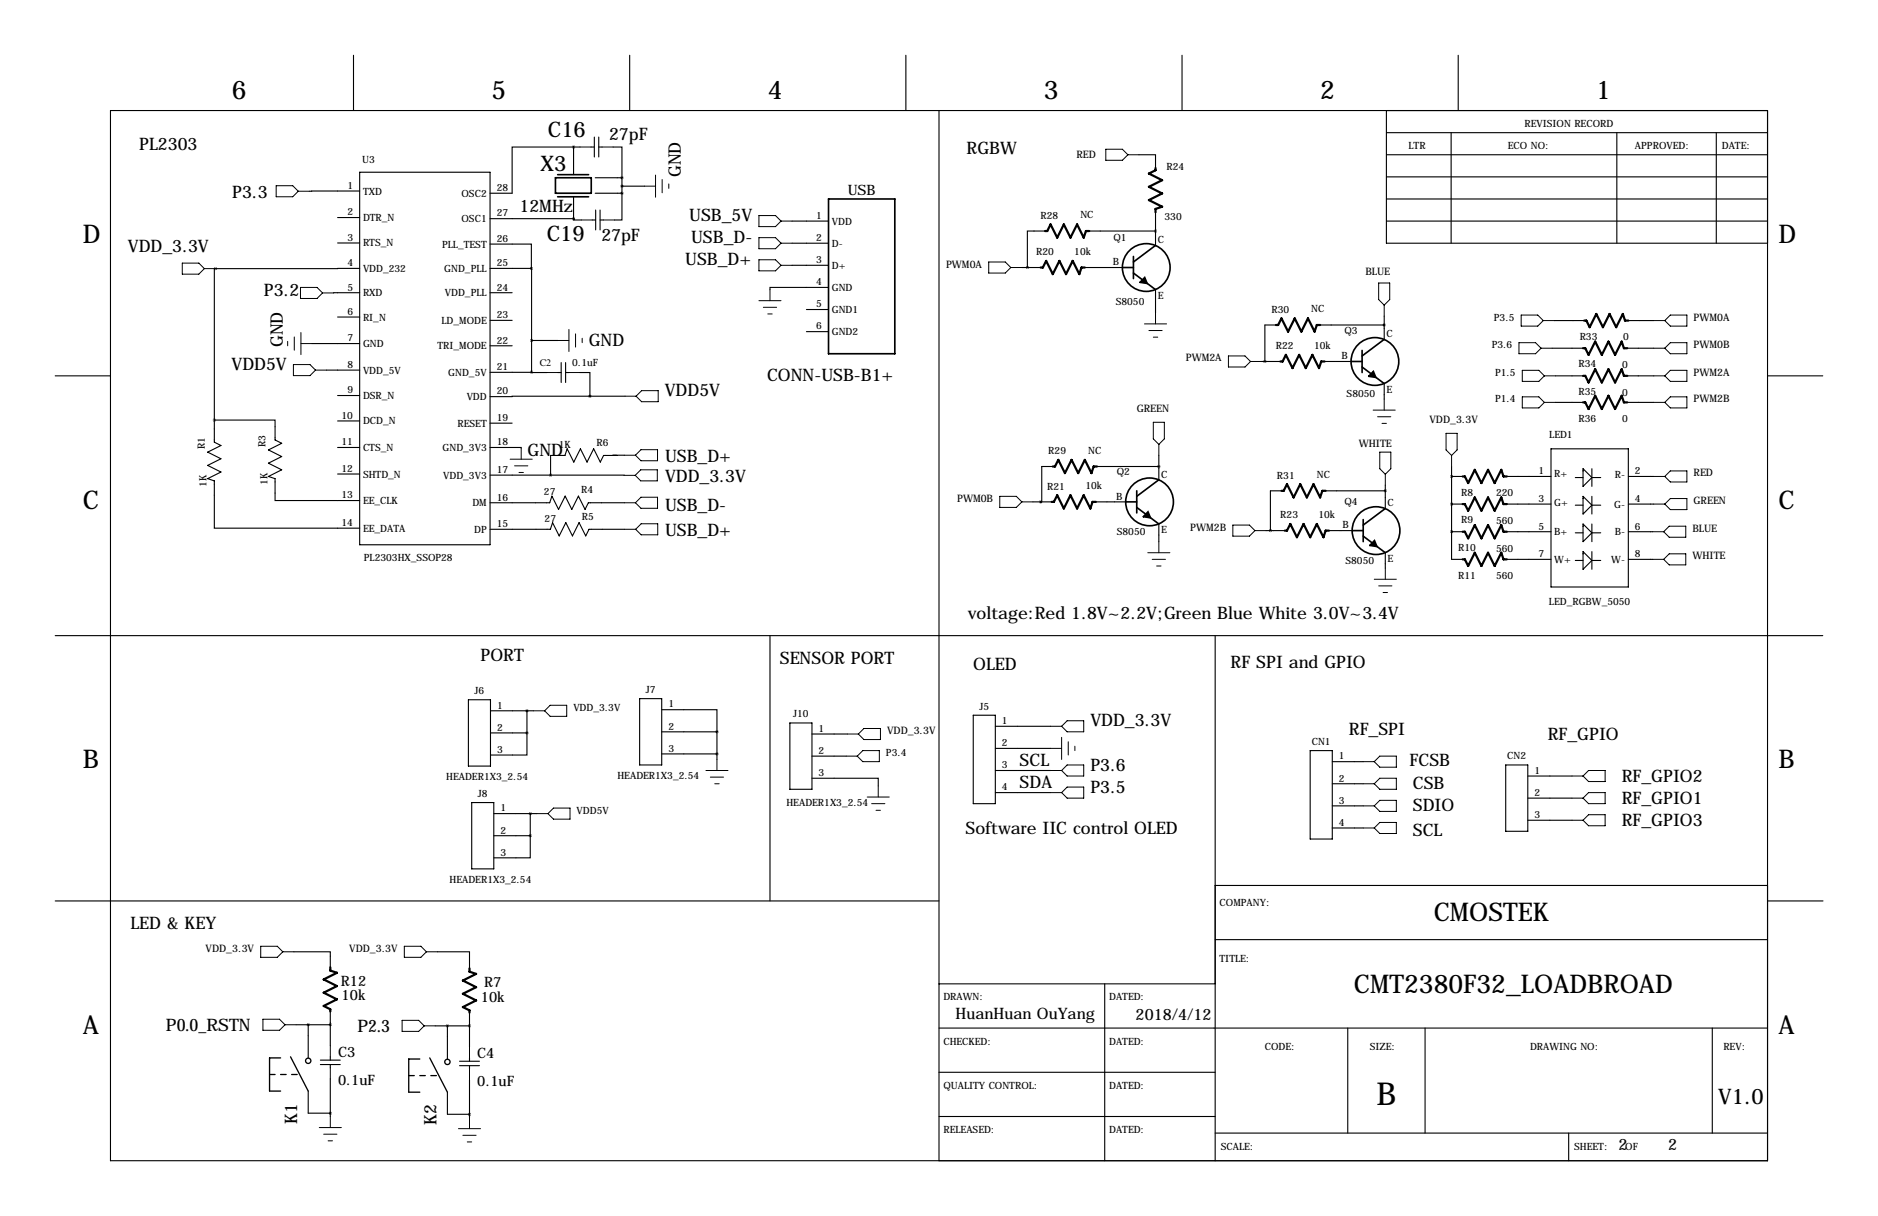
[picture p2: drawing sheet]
<svg xmlns="http://www.w3.org/2000/svg" width="432mm" height="279mm" viewBox="0 0 432 279" stroke-linecap="round" stroke-linejoin="round" font-family="sans-serif">
<g fill="none" stroke="#000" stroke-width=".25">
<path d="M81.3 12.7v12.7M144.8 12.7v12.7M208.3 12.7v12.7M271.8 12.7v12.7M335.3 12.7v12.7M25.4 25.4h381v241.3h-381zM82.7 39.6h30v85.6h-30zM131.9 33.8h-14.1v10.6h-5.1M131.9 33.8v6.3M131.9 33.8h1.4M135.9 33.8h.8M136.7 31.5v4.6"/>
<path d="M137.7 33.8h.7M137.7 31.5v4.6M141 33.8h2v7M215.9 25.4v241.3M261.9 35.6h3.8v3M318.8 30.5h87.6M318.8 35.6h87.6M318.8 25.4v30.5h87.6M333.7 30.5v25.4M371.8 30.5v25.4M394.6 30.5v25.4M77.6 50h5.1"/>
<path d="M77.6 55.8h5.1M82.7 43.9h-11.6M112.7 56.1h9.5v5.6M112.7 50.2l19.2 .1M131.9 50.3h.1M131.9 50.3v.2h1.8M131.9 45.2v5.1M136.2 50.5h.8M136.9 44.4h6.1M136.9 40.8h6.1M137 48.3v4.5M138 50.5h.7"/>
<path d="M138 48.3v4.5M143 44.4v6.1h-1.7M143 42.8h5.2M143 40.8v3.6M182.1 50.8h8.4M182.1 55.9h8.4M240.3 53.1h-4.1v8.4M250.4 53.1h15.3M265.7 53.1v3.3M265.7 48.8v4.3M318.8 45.7h87.6M318.8 50.8h87.6"/>
<path d="M318.8 40.6h87.6M49.5 61.7h.1M49.5 61.7h-.2v34.8M71.7 78.9h11M77.6 72.8h5.1M82.7 67.3h-6M82.7 61.7h-33.2M112.7 61.7h9.5M112.7 67.3h5.1M112.7 79.5h5.1M112.7 73.6h5.1M122.2 61.7v16.5"/>
<path d="M122.2 78.2h6.1M122.2 78.2v7.3M182.1 61h8.4M185.4 71.1h5.1M185.4 76.2h5.1M190.5 66h-13.5v.5M234.9 61.5h1.3M236.2 61.5h3.1M249.4 61.5h8.7M265.7 66.5v5.4M293.4 74.7h-2.6v8.4M303.5 74.7h14.8"/>
<path d="M318.3 74.7v3.3M318.3 72.6v2.1M357.4 73.7h6.8M374.4 73.7h5.8M12.7 86.4h12.7M49.3 96.5h13.9v4.6l1.6 .8-3.1 1.5 3.1 1.5-3.1 1.5 3.1 1.5-3.1 1.6 1.5 .5v5h19.5M49.3 96.5v5.1l1.5 .8-3 1.5 3 1.5-3 1.5 3 1.6-3 1.5 1.5 .5v10.9h33.4M75.1 85h7.6M77.6 90.9h5.1M77.6 96.7h5.1M112.7 97.2h5.1M122.2 85.5h-9.5"/>
<path d="M122.2 85.5l3.5 .1M128.3 85.6h.7M129 83.3v4.6M130 85.6h.8M130 83.3v4.6M133.3 85.6h2.3v5.4M135.6 91l-22.9 .1M135.6 91h8.1M290.1 83.1h.7M290.8 83.1h3.6M304.5 83.1h6.1M318.3 88.1v3.6"/>
<path d="M356.9 80h7.1M357.6 86.4h6.4M357.6 92.5h6.4M374.1 86.4h6.1M374.1 80h6.1M374.1 92.5h6.1M406.4 86.4h12.7M77.6 102.8h5.1M77.6 108.9h5.1M112.7 102.8h7.1v.2M112.7 115.5h13.7l.5-1.5 1.5 3 1.5-3 1.6 3 1.5-3 1.5 3 .8-1.5h8.3M112.7 109.2h13.9"/>
<path d="M126.6 109.2h16.9M143.6 104.6h-4.8l-.8 1.6-1.5-3.1-1.5 3.1-1.5-3.1-1.6 3.1-1.5-3.1-.5 1.5h-3.3v4.6M237.5 115.3h4.3M239.3 115.3h.1M242.1 107.2h-2.6v8.1h-.2M252 115.3h6.8M252.2 107.2h14.2M266.4 107.2v3M266.4 104.6v2.6M294.6 112.8h-2.5v9.1M304.8 112.8h13.7M318.5 112.8v4"/>
<path d="M318.5 111.5v1.3M333.8 115.8h.1M333.8 109.5h.1M333.8 109.5h2.5M333.8 115.8h2.5M333.8 107.2v21.3h2.5M346.5 109.5h10.1M346.5 115.8h10.1M356.6 103.1h17.8v31.8h-17.8zM362.2 109.7h1.8M362.2 116.1h1.8M364 107.7l2 2-2 2.1z"/>
<path d="M364 114l2 2.1-2 2zM366 107.7v4.1M366 114v4.1M366 109.7h2M366 116.1h2M374.4 109.5h5.8M374.4 115.8h5.8M112.7 121.6h13.8l.6-1.5 1.5 3 1.5-3 1.5 3 1.5-3 1.6 3 .7-1.5h8.2M266.4 120.4v4.1M291.1 121.9h1M292.1 121.9h3.3M305.6 121.9h5.3"/>
<path d="M318.5 127v3.6M333.8 122.2h.1M333.8 122.2h2.5M346.5 122.2h10.1M346.5 128.5h10.1M362.2 122.4h1.8M362.2 128.8h1.8M364 120.4l2 2-2 2.1zM364 126.7l2 2.1-2 2zM366 120.4v4.1M366 126.7v4.1M366 122.4h2"/>
<path d="M366 128.8h2M374.4 122.2h5.6M374.4 128.5h5.6M12.7 146h406.4M177 146v61M279.4 146v120.7M107.7 160.8h5.1v15.2h-5.1zM112.8 163.3h9.9M112.8 168.4h8.4M121.2 168.4v5.1h-8.4M121.2 163.3v5.1M147.1 160.5h5v15.3h-5z"/>
<path d="M152.1 163.1h12.7v5M152.1 168.1h12.7M152.1 173.2h12.7M164.8 168.1v6.4M181.6 166.1h5.1v15.3h-5.1zM186.7 178.8h15.2v1.8M186.7 168.7h8.1M186.7 173.7h7.9M223.8 164.3h5.1v20.4h-5.1zM228.9 166.9h12.7M228.9 172h12.7M228.9 177h12.7"/>
<path d="M301.2 172.5h5.1v20.3h-5.1zM306.3 175h7.1M346.2 175.8h5.1v15.2h-5.1zM351.3 178.3h10.1M108.5 184.4h5v15.2h-5zM113.5 186.9h9.9M113.5 192h8.4M121.9 192v5.1h-8.4M121.9 186.9v5.1M228.9 182.1h12.7M306.3 180.1h7.1M306.3 185.2h7.1"/>
<path d="M306.3 190.2h7.1M351.3 183.4h10.1M351.3 188.5h10.1M12.7 207h203.2M67.6 218.7h8.3v3.5M100.6 218.7h7.3v3.8M279.4 215.9h127M279.4 203.5h127M406.5 207h12.7M68.1 235.5h7.8M70.9 235.5v7.6M75.9 232.4v7.9"/>
<path d="M100.1 235.7h7.8M102.9 235.7v7.6M107.9 232.7v7.8M215.9 236.2h190.5M215.9 226.1h63.5M254 226.1v40.6M309.9 236.2v24.1M327.7 236.2v24.1M393.7 236.2v24.1M70.9 250.7v5.1h5M73.7 244.6h4.5M73.7 243.6h4.5"/>
<path d="M75.9 242.8v.8M75.9 244.6v.8M75.9 247.9v8.6M102.9 251v5h5M105.7 244.9h4.5M105.7 243.8h4.5M107.9 243.1v.7M107.9 244.9v.7M107.9 248.2v8.6M215.9 246.4h63.5M215.9 256.5h63.5M279.4 260.3h127"/>
<path d="M360.7 260.3v6.4"/>
</g>
<g fill="none" stroke="#000" stroke-width=".38">
<path d="M127.7 40.8h8.2v3.6h-8.2zM128.2 40.1h7.1M128.2 45.2h7.1M190.5 45.7h15.2v35.6h-15.2zM260.6 58.9v5.1M265.7 56.4l-5.1 3.8M258.1 61.5h2.5M260.6 62.7l5.1 3.8M318.3 78l-5.1 3.8M310.6 83.1h2.6M313.2 80.5v5.1M313.2 84.3l5.1 3.8"/>
<path d="M258.8 115.3h2.6M261.4 112.8v5.1M261.4 116.6l5 3.8M266.4 110.2l-5 3.8M313.4 119.4v5.1M318.5 116.8l-5.1 3.9M310.9 121.9h2.5M313.4 123.2l5.1 3.8"/>
<circle cx="263.6" cy="61.5" r="5.5"/>
<circle cx="316.1" cy="83.1" r="5.5"/>
<circle cx="264.3" cy="115.3" r="5.5"/>
<circle cx="316.4" cy="121.9" r="5.5"/>
</g>
<g fill="none" stroke="#000" stroke-width=".23">
<path d="M133.3 33.8h2.6M138.4 33.8h2.6M254.3 34.3h3.8l1.2 1.3-1.2 1.2h-3.8zM259.3 35.6h2.6M63.5 42.7h3.8l1.3 1.2-1.3 1.3h-3.8zM68.6 43.9h2.5M133.7 50.5h2.5M138.7 50.5h2.6M148.2 42.8h2.5M150.7 40.2v5.1M152.2 41.2v3.1M153.8 42.3v1"/>
<path d="M174.5 49.5h3.8l1.3 1.3-1.3 1.3h-3.8zM174.5 54.6h3.8l1.3 1.3-1.3 1.3h-3.8zM174.5 59.7h3.8l1.3 1.3-1.3 1.2h-3.8zM179.6 50.8h2.5M179.6 55.9h2.5M41.9 60.5h3.8l1.3 1.2-1.3 1.3h-3.8zM47 61.7h2.5M66.1 78.4v1.1M67.7 77.4v3.1M69.1 66h3.8l1.3 1.3-1.3 1.3h-3.8zM69.2 78.9h2.5M69.2 76.4v5.1"/>
<path d="M74.2 67.3h2.5M128.3 78.2h2.5M130.8 75.7v5.1M132.3 76.7v3.1M133.9 77.7v1M174.5 69.1h5.1M175.5 70.6h3.1M176.5 72.1h1M177 66.5v2.6M179.6 61h2.5M227.3 60.2h3.8l1.3 1.3-1.3 1.2h-3.8zM232.4 61.5h2.5"/>
<path d="M263.1 74.4h5.1M264.2 75.9h3M265.2 77.5h1M265.7 71.9v2.5M317 65h2.5v3.8l-1.2 1.3-1.3-1.3zM318.3 70.1v2.5M349.2 78.7h3.9l1.2 1.3-1.2 1.3h-3.9zM349.8 72.4h3.8l1.2 1.3-1.2 1.2h-3.8zM354.8 73.7h2.6M380.2 73.7h2.6M384 72.4h3.9v2.5h-3.9l-1.2-1.2zM384 78.7h3.9v2.6h-3.9l-1.2-1.3z"/>
<path d="M67.5 83.8h3.8l1.2 1.2-1.2 1.3h-3.8zM72.5 85h2.6M125.7 85.6h2.6M130.8 85.6h2.5M143.7 91h2.6M146.3 91l1.2-1.2h3.8v2.5h-3.8zM265.2 97h2.5v3.8l-1.3 1.3-1.2-1.3zM282.4 81.8h3.9l1.2 1.3-1.2 1.2h-3.9zM287.5 83.1h2.6M315.7 94.2h5.1M316.7 95.8h3.1M317.8 97.3h1"/>
<path d="M318.3 91.7v2.5M332.5 99.6h2.5v3.8l-1.2 1.2-1.3-1.2zM350 85.1h3.8l1.3 1.3-1.3 1.2h-3.8zM350 91.2h3.8l1.3 1.3-1.3 1.2h-3.8zM354.3 80h2.6M355.1 86.4h2.5M355.1 92.5h2.5M380.2 86.4h2.6M380.2 80h2.6M380.2 92.5h2.6M384 85.1h3.9v2.5h-3.9l-1.2-1.2zM384 91.2h3.9v2.5h-3.9l-1.2-1.2z"/>
<path d="M117.3 105.5h5.1M118.3 107h3.1M119.3 108.6h1M119.8 103v2.5M143.5 109.2h2.5M143.6 115.5h2.5M143.6 104.6h2.5M147.3 107.9h3.8v2.6h-3.8l-1.3-1.3zM147.4 114.2h3.8v2.6h-3.8l-1.3-1.3zM147.4 103.3h3.8v2.6h-3.8l-1.3-1.3zM229.9 114h3.8l1.2 1.3-1.2 1.3h-3.8zM234.9 115.3h2.6"/>
<path d="M266.4 102.1v2.5M317.2 103.9h2.6v3.8l-1.3 1.3-1.3-1.3zM318.5 109v2.5M333.8 104.6v2.6M380.2 109.5h2.6M380.2 115.8h2.6M384 108.2h3.9v2.5h-3.9l-1.2-1.2zM384 114.6h3.9v2.5h-3.9l-1.2-1.3zM143.6 121.6h2.6M147.4 120.3h3.8v2.6h-3.8l-1.2-1.3zM263.9 127h5.1M264.9 128.5h3.1"/>
<path d="M265.9 130h1.1M266.4 124.5v2.5M283.5 120.7h3.8l1.2 1.2-1.2 1.3h-3.8zM288.5 121.9h2.6M316 133.1h5.1M317 134.6h3M318 136.1h1M318.5 130.6v2.5M380 122.2h2.5M380 128.5h2.5M382.5 122.2l1.3-1.3h3.8v2.5h-3.8zM382.5 128.5l1.3-1.2h3.8v2.5h-3.8z"/>
<path d="M122.7 163.3h2.5M126.5 162.1h3.8v2.5h-3.8l-1.3-1.3zM162.3 177h5.1M163.3 178.6h3.1M164.8 174.5v2.5M194.6 173.7h2.5M194.8 168.7h2.6M197.1 173.7l1.3-1.2h3.8v2.5h-3.8zM198.6 167.4h3.8v2.5h-3.8l-1.2-1.2zM241.6 172h2.5M241.6 177h2.5M241.6 166.9h2.5"/>
<path d="M244.1 169.4v5.1M244.1 177l1.3-1.2h3.8v2.5h-3.8zM244.1 166.9l1.3-1.3h3.8v2.5h-3.8zM245.6 170.4v3.1M247.1 171.4v1.1M313.4 175h2.6M316 175l1.2-1.3h3.9v2.6h-3.9zM361.4 178.3h2.6M365.3 177h3.8v2.6h-3.8l-1.3-1.3zM123.4 186.9h2.6M126 186.9l1.3-1.2h3.8v2.5h-3.8zM164.3 180.1h1.1"/>
<path d="M199.4 183.1h5.1M200.4 184.7h3.1M201.4 186.2h1M201.9 180.6v2.5M241.6 182.1h2.5M244.1 182.1l1.3-1.3h3.8v2.6h-3.8zM313.4 180.1h2.6M313.4 190.2h2.6M313.4 185.2h2.6M316 180.1l1.2-1.3h3.9v2.6h-3.9zM316 185.2l1.2-1.3h3.9v2.5h-3.9zM316 190.2l1.2-1.2h3.9v2.5h-3.9z"/>
<path d="M361.4 183.4h2.6M361.4 188.5h2.6M365.3 182.1h3.8v2.6h-3.8l-1.3-1.3zM365.3 187.2h3.8v2.5h-3.8l-1.3-1.2zM59.9 217.4h3.9l1.2 1.3-1.2 1.3h-3.9zM65 218.7h2.6M93 217.4h3.8l1.2 1.3-1.2 1.3h-3.8zM98 218.7h2.6M60.5 234.2h3.8l1.2 1.3-1.2 1.2h-3.8zM65.5 235.5h2.6M92.5 234.4h3.8l1.2 1.3-1.2 1.3h-3.8zM97.5 235.7h2.6"/>
<path d="M73.4 259.1h5.1M75.9 240.3v2.5M75.9 245.4v2.5M75.9 256.5v2.6M105.4 259.3h5.1M107.9 240.5v2.6M107.9 245.6v2.6M107.9 256.8v2.5M74.4 260.6h3.1M75.4 262.1h1.1M106.4 260.9h3.1M107.4 262.4h1.1"/>
</g>
<g fill="none" stroke="#000" stroke-width=".51">
<path d="M265.7 38.6v.5l-1.5 .8 3 1.5-3 1.5 3 1.5-3 1.6 3 1.5-1.5 .5v.8M240.3 53.1h.5l.8-1.5 1.5 3 1.5-3 1.5 3 1.5-3 1.6 3 .5-1.5h.7M239.3 61.5h.5l.7-1.6 1.6 3.1 1.5-3.1 1.5 3.1 1.5-3.1 1.6 3.1 .5-1.5h.7M293.4 74.7h.5l.7-1.5 1.6 3 1.5-3 1.5 3 1.5-3 1.6 3 .5-1.5h.7M364.2 73.7h.5l.8 1.5 1.5-3.1 1.6 3.1 1.5-3.1 1.5 3.1 1.5-3.1 .5 1.6h.8M294.4 83.1h.5l.8-1.6 1.5 3.1 1.5-3.1 1.5 3.1 1.6-3.1 1.5 3.1 .5-1.5h.7M364 80h.5l.8 1.5 1.5-3 1.5 3 1.5-3 1.5 3 1.6-3 .5 1.5h.7M364 86.4h.5l.8 1.5 1.5-3.1 1.5 3.1 1.5-3.1 1.5 3.1 1.6-3.1 .5 1.6h.7M364 92.5h.5l.8 1.5 1.5-3.1 1.5 3.1 1.5-3.1 1.5 3.1 1.6-3.1 .5 1.6h.7M241.8 115.3h.5l.8-1.5 1.5 3 1.5-3 1.5 3 1.6-3 1.5 3 .5-1.5h.8M242.1 107.2h.5l.7-1.5 1.6 3 1.5-3 1.5 3 1.5-3 1.6 3 .5-1.5h.7M294.6 112.8h.5l.8-1.5 1.5 3 1.6-3 1.5 3 1.5-3 1.5 3 .5-1.5h.8"/>
<path d="M336.3 109.5h.5l.8 1.5 1.5-3.1 1.5 3.1 1.5-3.1 1.6 3.1 1.5-3.1 .5 1.6h.8M336.3 115.8h.5l.8 1.5 1.5-3 1.5 3 1.5-3 1.6 3 1.5-3 .5 1.5h.8M295.4 121.9h.5l.8-1.5 1.5 3 1.5-3 1.5 3 1.6-3 1.5 3 .5-1.5h.8M336.3 122.2h.5l.8 1.5 1.5-3 1.5 3 1.5-3 1.6 3 1.5-3 .5 1.5h.8M336.3 128.5h.5l.8 1.5 1.5-3 1.5 3 1.5-3 1.6 3 1.5-3 .5 1.5h.8M75.9 222.2v.8l1.6 .5-3.1 1.5 3.1 1.6-3.1 1.5 3.1 1.5-3.1 1.5 1.5 .8v.5M107.9 222.5v.8l1.6 .5-3.1 1.5 3.1 1.5-3.1 1.5 3.1 1.6-3.1 1.5 1.5 .8v.5"/>
</g>
<g fill="none" stroke="#000" stroke-width=".3">
<path d="M62 246.9h1.2M64.5 243.1h-2.5v7.6h2.5M64.5 246.9h1.3M66.8 242.8l4.1 7.9M67.1 246.9h1.2M94 247.1h1.2M96.5 243.3h-2.5v7.7h2.5M96.5 247.1h1.3M98.8 243.1l4.1 7.9M99.1 247.1h1.2"/>
<circle cx="70.9" cy="243.7" r=".61"/>
<circle cx="102.9" cy="244" r=".61"/>
</g>
<path d="M263.2 63.8l.6 1.3-1.7-.2zM315.8 85.3l.5 1.4-1.6-.2zM264 117.6l.5 1.4-1.6-.3zM316 124.2l.6 1.4-1.6-.3z" fill="#000" stroke="#000" stroke-width=".38"/>
<path d="M135.6 91a.05 .05 0 0 0 .1 0 .05 .05 0 0 0-.1 0zM75.9 235.5a.05 .05 0 0 0 .1 0 .05 .05 0 0 0-.1 0zM70.8 235.5a.05 .05 0 0 0 .1 0 .05 .05 0 0 0-.1 0zM75.9 255.8a.05 .05 0 0 0 .1 0 .05 .05 0 0 0-.1 0zM107.9 235.7a.05 .05 0 0 0 .1 0 .05 .05 0 0 0-.1 0zM102.8 235.7a.05 .05 0 0 0 .1 0 .05 .05 0 0 0-.1 0zM107.9 256a.05 .05 0 0 0 .1 0 .05 .05 0 0 0-.1 0zM49.5 61.7a.05 .05 0 0 0 .1 0 .05 .05 0 0 0-.1 0zM333.7 122.2a.05 .05 0 0 0 .1 0 .05 .05 0 0 0-.1 0zM333.7 115.8a.05 .05 0 0 0 .1 0 .05 .05 0 0 0-.1 0zM333.7 109.5a.05 .05 0 0 0 .1 0 .05 .05 0 0 0-.1 0zM121.1 168.4a.05 .05 0 0 0 .1 0 .05 .05 0 0 0-.1 0zM121.1 163.3a.05 .05 0 0 0 .1 0 .05 .05 0 0 0-.1 0zM266.4 107.2a.05 .05 0 0 0 .1 0 .05 .05 0 0 0-.1 0zM239.2 115.3a.05 .05 0 0 0 .1 0 .05 .05 0 0 0-.1 0zM318.2 74.7a.05 .05 0 0 0 .1 0 .05 .05 0 0 0-.1 0zM290.8 83.1a.05 .05 0 0 0 .1 0 .05 .05 0 0 0-.1 0zM164.8 168.1a.05 .05 0 0 0 .1 0 .05 .05 0 0 0-.1 0zM164.8 173.2a.05 .05 0 0 0 .1 0 .05 .05 0 0 0-.1 0z" fill="#000" stroke="#000" stroke-width=".63"/>
<text font-size="7.3" x="316.5" y="254">B</text>
<g font-size="5.9">
<text x="53.3" y="22.9">6</text>
<text x="113" y="22.9">5</text>
<text x="176.5" y="22.9">4</text>
<text x="240" y="22.9">3</text>
<text x="303.5" y="22.9">2</text>
<text x="367" y="22.9">1</text>
<text x="19" y="55.9">D</text>
<text x="408.9" y="55.9">D</text>
<text x="19" y="116.8">C</text>
<text x="408.9" y="116.8">C</text>
<text x="19" y="176.5">B</text>
<text x="408.9" y="176.5">B</text>
<text x="329.7" y="211.6">CMOSTEK</text>
<text x="311.3" y="228.1">CMT2380F32_LOADBROAD</text>
<text x="19" y="237.5">A</text>
<text x="408.9" y="237.5">A</text>
</g>
<g font-size="4.9">
<text x="126" y="31.5">C16</text>
<text x="124.3" y="39.4">X3</text>
<text x="125.7" y="55.4">C19</text>
<text x="395.1" y="253.7">V1.0</text>
</g>
<g font-size="4">
<text x="32" y="34.5">PL2303</text>
<text x="140" y="32.3">27pF</text>
<text x="222.2" y="35.3">RGBW</text>
<text x="156.5" y="40.7" transform="rotate(-90 156.5 40.7)">GND</text>
<text x="53.4" y="45.5">P3.3</text>
<text x="119.5" y="48.6">12MHz</text>
<text x="158.5" y="50.8">USB_5V</text>
<text x="29.4" y="57.9">VDD_3.3V</text>
<text x="138.3" y="55.4">27pF</text>
<text x="158.9" y="55.9">USB_D-</text>
<text x="157.5" y="61">USB_D+</text>
<text x="60.7" y="68.1">P3.2</text>
<text x="65" y="79.8" transform="rotate(-90 65 79.8)">GND</text>
<text x="135.4" y="79.5">GND</text>
<text x="53.2" y="85">VDD5V</text>
<text x="176.4" y="87.6">CONN-USB-B1+</text>
<text x="152.9" y="91">VDD5V</text>
<text x="121.3" y="104.8">GND</text>
<text x="152.9" y="106.2">USB_D+</text>
<text x="152.9" y="110.7">VDD_3.3V</text>
<text x="152.9" y="117.3">USB_D-</text>
<text x="152.9" y="123.2">USB_D+</text>
<text x="222.5" y="142.2">voltage:Red 1.8V~2.2V;Green Blue White 3.0V~3.4V</text>
<text x="110.5" y="151.9">PORT</text>
<text x="179.3" y="152.7">SENSOR PORT</text>
<text x="223.8" y="153.9">OLED</text>
<text x="283" y="153.4">RF SPI and GPIO</text>
<text x="250.7" y="166.9">VDD_3.3V</text>
<text x="310.1" y="168.9">RF_SPI</text>
<text x="355.9" y="169.9">RF_GPIO</text>
<text x="234.4" y="176">SCL</text>
<text x="250.7" y="177">P3.6</text>
<text x="324.1" y="176">FCSB</text>
<text x="372.9" y="179.6">RF_GPIO2</text>
<text x="234.4" y="181.1">SDA</text>
<text x="250.7" y="182.1">P3.5</text>
<text x="324.9" y="181.4">CSB</text>
<text x="372.9" y="184.7">RF_GPIO1</text>
<text x="222" y="191.5">Software IIC control OLED</text>
<text x="324.9" y="186.4">SDIO</text>
<text x="372.9" y="189.7">RF_GPIO3</text>
<text x="324.9" y="192">SCL</text>
<text x="30" y="213.4">LED &amp; KEY</text>
<text x="38.1" y="237">P0.0_RSTN</text>
<text x="82.2" y="237.2">P2.3</text>
<text x="68.3" y="258.2" transform="rotate(-90 68.3 258.2)">K1</text>
<text x="100.3" y="258.4" transform="rotate(-90 100.3 258.4)">K2</text>
</g>
<g font-size="3.6">
<text x="219.7" y="234.2">HuanHuan OuYang</text>
<text x="261.1" y="234.4">2018/4/12</text>
<text x="372.1" y="264.2">2</text>
<text x="383.5" y="264.2">2</text>
</g>
<g font-size="3.3">
<text x="194.9" y="44.7">USB</text>
<text x="78.4" y="226.6">R12</text>
<text x="111.3" y="226.8">R7</text>
<text x="78.5" y="229.9">10k</text>
<text x="110.5" y="230.1">10k</text>
<text x="77.7" y="242.8">C3</text>
<text x="109.7" y="243.1">C4</text>
<text x="77.7" y="249.2">0.1uF</text>
<text x="109.7" y="249.5">0.1uF</text>
</g>
<g font-size="2.4">
<text x="247.5" y="36.2">RED</text>
<text x="217.5" y="61.5">PWM0A</text>
<text x="313.9" y="63.2">BLUE</text>
<text x="389.4" y="73.7">PWM0A</text>
<text x="272.6" y="83.1">PWM2A</text>
<text x="389.4" y="80">PWM0B</text>
<text x="389.4" y="86.4">PWM2A</text>
<text x="261.4" y="94.7">GREEN</text>
<text x="389.4" y="92.5">PWM2B</text>
<text x="328.7" y="97.2">VDD_3.3V</text>
<text x="312.4" y="102.6">WHITE</text>
<text x="389.4" y="109.5">RED</text>
<text x="220.1" y="115.3">PWM0B</text>
<text x="389.4" y="115.8">GREEN</text>
<text x="273.7" y="121.9">PWM2B</text>
<text x="389.1" y="122.2">BLUE</text>
<text x="389.1" y="128.5">WHITE</text>
<text x="204" y="168.7">VDD_3.3V</text>
<text x="47.3" y="218.7">VDD_3.3V</text>
<text x="80.3" y="218.7">VDD_3.3V</text>
</g>
<g font-size="2.3">
<text x="350.5" y="29.2">REVISION RECORD</text>
<text x="323.8" y="34.3">LTR</text>
<text x="346.7" y="34.3">ECO NO:</text>
<text x="375.9" y="34.3">APPROVED:</text>
<text x="395.9" y="34.3">DATE:</text>
<text x="83.3" y="37.5">U3</text>
<text x="268.2" y="39.1">R24</text>
<text x="79.9" y="43.4">1</text>
<text x="83.5" y="44.7">TXD</text>
<text x="106.1" y="45.2">OSC2</text>
<text x="114.2" y="43.9">28</text>
<text x="79.9" y="49.5">2</text>
<text x="83.5" y="50.8">DTR_N</text>
<text x="106.1" y="51">OSC1</text>
<text x="114.2" y="49.7">27</text>
<text x="187.7" y="50.3">1</text>
<text x="191.3" y="51.6">VDD</text>
<text x="239.3" y="50.3">R28</text>
<text x="248.4" y="50.1">NC</text>
<text x="267.8" y="50.6">330</text>
<text x="79.9" y="55.3">3</text>
<text x="83.5" y="56.6">RTS_N</text>
<text x="101.6" y="56.9">PLL_TEST</text>
<text x="114.2" y="55.6">26</text>
<text x="187.7" y="55.4">2</text>
<text x="191.3" y="56.7">D-</text>
<text x="238.2" y="58.7">R20</text>
<text x="247" y="58.5">10k</text>
<text x="256" y="55.4">Q1</text>
<text x="266.2" y="55.9">C</text>
<text x="79.9" y="61.2">4</text>
<text x="83.5" y="62.5">VDD_232</text>
<text x="102.2" y="62.5">GND_PLL</text>
<text x="114.2" y="61.2">25</text>
<text x="187.7" y="60.5">3</text>
<text x="187.7" y="65.5">4</text>
<text x="191.3" y="61.8">D+</text>
<text x="255.9" y="61">B</text>
<text x="79.9" y="66.8">5</text>
<text x="83.5" y="68.1">RXD</text>
<text x="102.3" y="68.1">VDD_PLL</text>
<text x="114.2" y="66.8">24</text>
<text x="187.7" y="70.6">5</text>
<text x="191.3" y="66.8">GND</text>
<text x="191.3" y="71.9">GND1</text>
<text x="256.5" y="70.2">S8050</text>
<text x="266.2" y="68.7">E</text>
<text x="292.3" y="71.9">R30</text>
<text x="301.5" y="71.7">NC</text>
<text x="79.9" y="72.3">6</text>
<text x="83.5" y="73.7">RI_N</text>
<text x="101.5" y="74.4">LD_MODE</text>
<text x="114.2" y="73.1">23</text>
<text x="187.7" y="75.7">6</text>
<text x="191.3" y="77">GND2</text>
<text x="309.1" y="76.7">Q3</text>
<text x="318.8" y="77.5">C</text>
<text x="343.5" y="73.7">P3.5</text>
<text x="79.9" y="78.4">7</text>
<text x="83.5" y="79.7">GND</text>
<text x="100.6" y="80.3">TRI_MODE</text>
<text x="114.2" y="78.9">22</text>
<text x="293.4" y="80.3">R22</text>
<text x="302.1" y="80.1">10k</text>
<text x="308.4" y="82.5">B</text>
<text x="343" y="80">P3.6</text>
<text x="363.2" y="78.1">R33</text>
<text x="373.2" y="78.2">0</text>
<text x="79.9" y="84.5">8</text>
<text x="83.5" y="85.8">VDD_5V</text>
<text x="103.1" y="86.4">GND_5V</text>
<text x="114.2" y="85">21</text>
<text x="124.1" y="84.2">C2</text>
<text x="131.6" y="84.1">0.1uF</text>
<text x="343.7" y="86.4">P1.5</text>
<text x="363" y="84.4">R34</text>
<text x="373" y="84.6">0</text>
<text x="79.9" y="90.4">9</text>
<text x="83.5" y="91.7">DSR_N</text>
<text x="107.3" y="91.9">VDD</text>
<text x="114.2" y="90.6">20</text>
<text x="309.6" y="91.3">S8050</text>
<text x="318.8" y="90.3">E</text>
<text x="343.7" y="92.5">P1.4</text>
<text x="363" y="90.8">R35</text>
<text x="373" y="90.9">0</text>
<text x="78.5" y="96.2">10</text>
<text x="83.5" y="97.5">DCD_N</text>
<text x="105.2" y="98">RESET</text>
<text x="114.2" y="96.7">19</text>
<text x="356.2" y="100.6">LED1</text>
<text x="363" y="96.9">R36</text>
<text x="373" y="97">0</text>
<text x="47.1" y="103.2" transform="rotate(-90 47.1 103.2)">R1</text>
<text x="61" y="102.7" transform="rotate(-90 61 102.7)">R3</text>
<text x="78.5" y="102.3">11</text>
<text x="83.5" y="103.6">CTS_N</text>
<text x="101.8" y="103.6">GND_3V3</text>
<text x="114.2" y="102.3">18</text>
<text x="128.5" y="102.9">1K</text>
<text x="137.1" y="102.5">R6</text>
<text x="241" y="104.4">R29</text>
<text x="250.2" y="104.2">NC</text>
<text x="47.5" y="111.9" transform="rotate(-90 47.5 111.9)">1K</text>
<text x="61.5" y="111.4" transform="rotate(-90 61.5 111.4)">1K</text>
<text x="78.5" y="108.4">12</text>
<text x="83.5" y="109.7">SHTD_N</text>
<text x="101.9" y="110">VDD_3V3</text>
<text x="114.2" y="108.7">17</text>
<text x="125.1" y="113.7">27</text>
<text x="133.6" y="113.3">R4</text>
<text x="240.8" y="112.5">R21</text>
<text x="249.5" y="112.4">10k</text>
<text x="256.8" y="109.2">Q2</text>
<text x="267" y="109.7">C</text>
<text x="293.6" y="110">R31</text>
<text x="302.8" y="109.8">NC</text>
<text x="335.9" y="113.9">R8</text>
<text x="353.8" y="109">1</text>
<text x="357.4" y="109.5">R+</text>
<text x="371.3" y="109.8">R-</text>
<text x="375.9" y="109">2</text>
<text x="78.5" y="114.5">13</text>
<text x="83.5" y="115.8">EE_CLK</text>
<text x="108.6" y="116.3">DM</text>
<text x="114.2" y="115">16</text>
<text x="125.2" y="119.8">27</text>
<text x="133.8" y="119.4">R5</text>
<text x="256.6" y="114.8">B</text>
<text x="294.4" y="119.1">R23</text>
<text x="303.1" y="119">10k</text>
<text x="309.1" y="116.1">Q4</text>
<text x="319" y="116.3">C</text>
<text x="344" y="114">220</text>
<text x="353.8" y="115.3">3</text>
<text x="357.4" y="116.4">G+</text>
<text x="371.1" y="116.6">G-</text>
<text x="375.9" y="115.3">4</text>
<text x="78.5" y="120.9">14</text>
<text x="83.5" y="122.2">EE_DATA</text>
<text x="109" y="122.4">DP</text>
<text x="114.2" y="121.1">15</text>
<text x="256.8" y="123">S8050</text>
<text x="267" y="122.5">E</text>
<text x="308.7" y="121.4">B</text>
<text x="335.9" y="120.2">R9</text>
<text x="344" y="120.4">560</text>
<text x="353.8" y="121.7">5</text>
<text x="357.4" y="123">B+</text>
<text x="371.3" y="123">B-</text>
<text x="375.9" y="121.7">6</text>
<text x="83.7" y="128.8">PL2303HX_SSOP28</text>
<text x="309.4" y="129.6">S8050</text>
<text x="319" y="129.1">E</text>
<text x="335.3" y="126.6">R10</text>
<text x="344" y="126.7">560</text>
<text x="353.8" y="128">7</text>
<text x="357.4" y="129.3">W+</text>
<text x="370.5" y="129.3">W-</text>
<text x="375.9" y="128">8</text>
<text x="335.3" y="132.9">R11</text>
<text x="344" y="133.1">560</text>
<text x="356.2" y="139">LED_RGBW_5050</text>
<text x="109.1" y="159.5">J6</text>
<text x="148.5" y="159.3">J7</text>
<text x="114.3" y="162.8">1</text>
<text x="114.3" y="167.9">2</text>
<text x="131.8" y="163.3">VDD_3.3V</text>
<text x="153.7" y="162.6">1</text>
<text x="153.7" y="167.6">2</text>
<text x="182.4" y="164.8">J10</text>
<text x="225.2" y="163.1">J5</text>
<text x="230.4" y="166.4">1</text>
<text x="114.3" y="173">3</text>
<text x="153.7" y="172.7">3</text>
<text x="188.2" y="168.1">1</text>
<text x="188.2" y="173.2">2</text>
<text x="203.7" y="173.7">P3.4</text>
<text x="230.4" y="171.4">2</text>
<text x="301.6" y="171.2">CN1</text>
<text x="102.6" y="179.2">HEADER1X3_2.54</text>
<text x="142" y="178.9">HEADER1X3_2.54</text>
<text x="188.2" y="178.3">3</text>
<text x="230.4" y="176.5">3</text>
<text x="307.8" y="174.5">1</text>
<text x="307.8" y="179.6">2</text>
<text x="346.6" y="174.5">CN2</text>
<text x="352.8" y="177.8">1</text>
<text x="109.9" y="183.1">J8</text>
<text x="180.8" y="185.3">HEADER1X3_2.54</text>
<text x="230.4" y="181.6">4</text>
<text x="307.8" y="184.7">3</text>
<text x="352.8" y="182.9">2</text>
<text x="115.1" y="186.4">1</text>
<text x="115.1" y="191.5">2</text>
<text x="132.6" y="186.9">VDD5V</text>
<text x="307.8" y="189.7">4</text>
<text x="352.8" y="188">3</text>
<text x="115.1" y="196.6">3</text>
<text x="103.4" y="202.8">HEADER1X3_2.54</text>
<text x="280.4" y="208.3">COMPANY:</text>
<text x="280.4" y="221">TITLE:</text>
<text x="216.9" y="229.9">DRAWN:</text>
<text x="255" y="229.9">DATED:</text>
<text x="216.9" y="240">CHECKED:</text>
<text x="255" y="240">DATED:</text>
<text x="290.8" y="241.3">CODE:</text>
<text x="315" y="241.3">SIZE:</text>
<text x="351.8" y="241.3">DRAWING NO:</text>
<text x="396.2" y="241.3">REV:</text>
<text x="216.9" y="250.2">QUALITY CONTROL:</text>
<text x="255" y="250.2">DATED:</text>
<text x="216.9" y="260.3">RELEASED:</text>
<text x="255" y="260.3">DATED:</text>
<text x="280.7" y="264.2">SCALE:</text>
<text x="361.9" y="264.2">SHEET:</text>
<text x="373.7" y="264.2">OF</text>
</g>
</svg>
